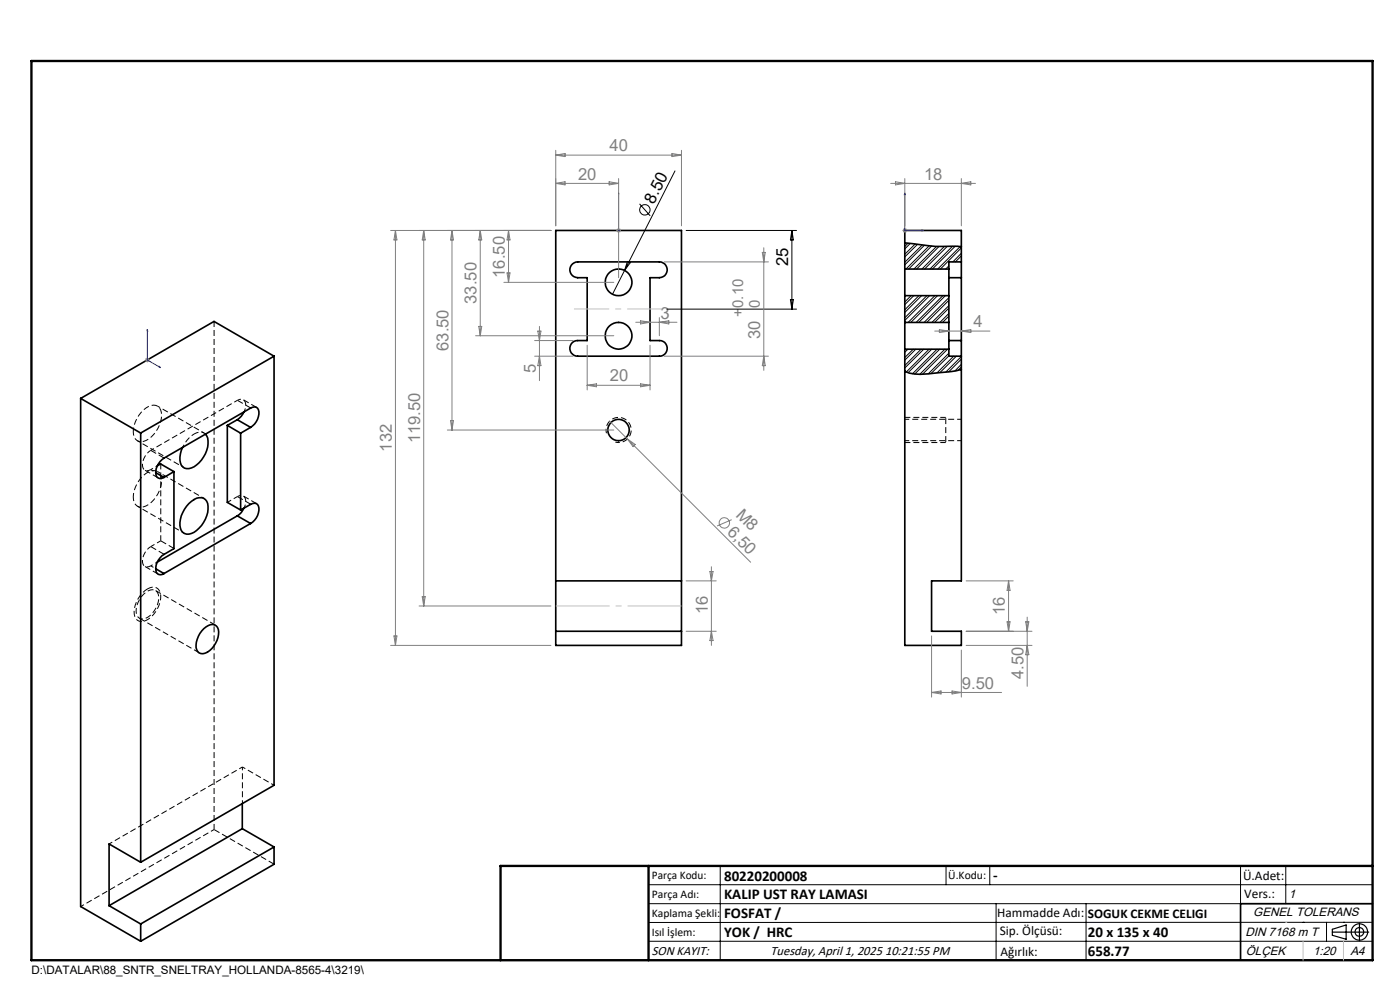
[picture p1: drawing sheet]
<svg xmlns="http://www.w3.org/2000/svg" width="297mm" height="210mm" viewBox="0 0 297 210" stroke-linecap="round" stroke-linejoin="round" font-family="sans-serif">
<g fill="none" stroke="#000" stroke-width=".35">
<path d="M117.9 48.9h26.7v88h-26.7zM121.5 56l.7-.4h.4h17.3a1.68 1.68 0 0 1 1.6 1.6 1.68 1.68 0 0 1-1.6 1.7h-2v13.3h2a1.66 1.66 0 0 1 1.6 1.7 1.66 1.66 0 0 1-1.6 1.7h-17.3a1.66 1.66 0 0 1-1.7-1.7 1.66 1.66 0 0 1 1.7-1.7h2v-13.3h-2a1.68 1.68 0 0 1-1.6-1.1 1.68 1.68 0 0 1 .5-1.8zM191.9 51.5a59.1 59.1 0 0 0 11.2 .7l.8 .1M191.9 57.1v5.6M191.9 57.1h9.4M201.3 57.1v5.6M201.3 58.9h2.6M203.9 55.6v3.3M203.9 55.6v-6.7h-12v8.2M203.9 55.6h-2.6v1.5M203.9 58.9v13.3M58.1 75.6v91l-28.3 16.3"/>
<path d="M58.1 75.6l-28.3 16.3M58.1 75.6l-12.7-7.4-28.3 16.3M191.9 68.4v5.7M191.9 74.1v62.8h12v-3h-6.3v-10.7h6.3v-47.6M191.9 62.7v5.7M191.9 62.7h9.4M191.9 74.1h9.4M191.9 68.4h9.4M201.3 68.4v5.7M201.3 72.2h2.6M201.3 74.1v1.5h2.6M201.3 62.7v5.7"/>
<path d="M203.9 78.3a40.8 40.8 0 0 1-9.9 1l-1.1-.1-1-.4M203.9 72.2v3.4M17.1 84.5l12.7 7.4M17.1 84.5v107.8l12.7 7.4M29.8 91.9v91M33.4 98.8l.7-.4 2.8 1.6M43.6 92.1a3.9 3.9 0 0 1 0 4.2 4.9 4.9 0 0 1-4 3.1 1.92 1.92 0 0 1-1.4-2.4l.5-2.1M48.2 90.2v16.4l2.8 1.6M48.2 90.2l2.8 1.7M50.3 89l-2.1 1.2M50.3 89l2.9 1.7M51 91.9v16.3"/>
<path d="M51.8 87.4a3.7 3.7 0 0 1-1.5 1.6M53.2 90.7a3.3 3.3 0 0 0 1.4-4.1 1.15 1.15 0 0 0-1.4 0l-18.4 10.6a3.4 3.4 0 0 0-1.5 4 1.11 1.11 0 0 0 1.5 .1M53.2 90.7l-2.2 1.2M33 100.3l1.8 1M36.9 100v16.4a6.2 6.2 0 0 0-3.3 2.4 2.71 2.71 0 0 0-.3 2.8 1.11 1.11 0 0 0 1.5 .1M36.9 100l-2.1 1.3M40.1 106.8a2.61 2.61 0 0 1 3.5-.8 3.8 3.8 0 0 1 0 4.1 4.8 4.8 0 0 1-4 3.2 1.98 1.98 0 0 1-1.4-2.5 7 7 0 0 1 1.9-4zM50.3 109.4l-16.9 9.8M50.3 109.4l2.9 1.6M51 108.2l2.2-1.2a1.12 1.12 0 0 1 1.4-.1 1.12 1.12 0 0 1 .3 1.4 3.7 3.7 0 0 1-1.7 2.7M51.8 107.8a3.4 3.4 0 0 1-1.5 1.6M53.2 111l-18.4 10.7"/>
<path d="M33 120.6l1.8 1.1M43.3 133.3a1.82 1.82 0 0 1 2.8-.2 4.6 4.6 0 0 1-3.1 5.6 1.48 1.48 0 0 1-1.4-1.9l.2-1.2a5.1 5.1 0 0 1 1.5-2.3zM117.9 133.9h26.7M117.9 123.2h26.7M51.4 175.8l-28.3 16.3M51.4 170.5v5.3M51.4 175.8l6.7 3.9M58.1 179.7v3.6l-28.3 16.4M58.1 179.7l-28.3 16.3M23.1 192.1l6.7 3.9M29.8 196v3.7M29.8 182.9l-6.7-3.9v13.1"/>
<path d="M291.2 191.7h-28v12"/>
<circle cx="131.2" cy="59.9" r="2.83"/>
<circle cx="131.2" cy="71.2" r="2.83"/>
<circle cx="131.2" cy="91.2" r="2.25"/>
</g>
<path d="M28.3 91.6a6.3 6.3 0 0 1 3.8-5.6 1.75 1.75 0 0 1 2.2 2.1 6.3 6.3 0 0 1-3.8 5.5 1.75 1.75 0 0 1-2.2-2M192 93.5h12M204 88.9h-12M28.3 105.4a6.3 6.3 0 0 1 3.8-5.5 1.75 1.75 0 0 1 2.2 2.1 6.3 6.3 0 0 1-3.8 5.5 1.75 1.75 0 0 1-2.2-2.1M32 115.9l2.1-1.2M48.2 106.6l2.2-1.3" fill="none" stroke="#000" stroke-width=".21" stroke-dasharray="1.3 .6" stroke-dashoffset=".4" stroke-linecap="butt"/>
<g fill="none" stroke="#000" stroke-width=".21">
<path d="M143.2 36.3l-13.3 26.1M133.1 55.4l.6 .3-1.2 1.7zM135.7 43.2l2.2 2.6M145.6 48.9h23.4M168 48.9v16.7M168 48.9l.3 2h-.6zM192.6 51.6l-.7 .7M193.1 51.6l-1.2 1.2M194.1 51.8l-2.2 2.1M194.6 51.8l-2.7 2.7M195.6 52l-3.7 3.6M196.1 52l-4.2 4.2"/>
<path d="M197.1 52.2l-4.9 4.9M197.6 52.2l-4.8 4.9M198.7 52.3l-4.8 4.8M199.2 52.3l-4.7 4.8M200.3 52.3l-4.7 4.8M200.9 52.3l-4.8 4.8M201.3 56.4l-.7 .7M201.3 57l-.1 .1M202.1 52.2l-4.8 4.9M202.6 52.2l-4.8 4.9M203.7 52.3l-4.8 4.8M203.9 55.4l-.1 .2"/>
<path d="M203.9 54.3l-1.2 1.3M203.9 53.7l-1.8 1.9M203.9 52.6l-4.4 4.5M141.5 65.6h27.5M167.7 63.6h.6l-.3 2zM192.1 74.1h-.2M192.2 62.7l-.3 .2M192.6 74.1l-.7 .6M193.3 62.7l-1.4 1.4M193.7 74.1l-1.8 1.7M193.9 62.7l-2 1.9M194.3 74.1l-2.4 2.3"/>
<path d="M194.9 62.7l-3 3M195.4 74.1l-3.5 3.4M195.5 62.7l-3.6 3.6M196 74.1l-4.1 4M196.6 62.7l-4.7 4.7M197.1 74.1l-4.8 4.8M197.2 62.7l-5.3 5.3M197.7 74.1l-5 4.9M198.3 62.7l-5.6 5.7M198.8 74.1l-5.2 5.2M198.9 62.7l-5.7 5.7M199.4 74.1l-5.3 5.2"/>
<path d="M200 62.7l-5.7 5.7M200.4 74.1l-5.3 5.3M200.6 62.7l-5.7 5.7M201 74.1l-5.3 5.3M201.3 63.1l-5.3 5.3M201.3 64.8l-3.6 3.6M201.3 66.5l-1.9 1.9M201.3 68.2l-.2 .2M201.3 63.7l-4.7 4.7M201.3 65.4l-3 3M201.3 67.1l-1.3 1.3M201.3 74.9l-4.4 4.4"/>
<path d="M201.3 75.5l-3.8 3.7M202.3 75.6l-3.5 3.5M202.9 75.6l-3.5 3.4M203.9 75.6l-3.2 3.3M203.9 77.3l-1.3 1.4M203.9 76.2l-2.6 2.7M203.9 77.8l-.7 .8M137.6 187.7h153.6M137.6 191.7h153.6M137.6 199.7h153.6M152.8 183.7v20M200.7 183.7v4"/>
<path d="M210 183.7v4M211.3 191.7v12M230.4 191.7v12M263.2 183.7v20M272.8 183.7v8M276.4 195.6h.1M281.4 195.6v4.1M285 195.6h.1M291.2 195.6l-153.6 .1"/>
<circle cx="136.8" cy="44.5" r="1.11"/>
</g>
<g fill="none" stroke="#000" stroke-width=".21" stroke-dasharray="1.3 .6" stroke-linecap="butt">
<path d="M30.7 99.7l2.9 1.7M32 95.5l2.8 1.7M50.4 84.9l2.8 1.6M54.4 86.4l-2.8-1.6M200.6 88.5v.1M32 115.9l2.8 1.7M34.1 114.7l2.8 1.7M50.4 105.3l2.8 1.7M54.4 106.8l-2.8-1.6M29.6 131.1l12.7 7.4M30.7 120.1l2.9 1.7M45.7 132.6l-12.7-7.4"/>
<path d="M45.4 176l12.7 7.3"/>
</g>
<path d="M32 99.6a1.12 1.12 0 0 1-1.4 .1 1.12 1.12 0 0 1-.4-1.4 4 4 0 0 1 1.8-2.8M43.6 92.1a1.88 1.88 0 0 0-2.4 0M130.5 93.8a2.67 2.67 0 0 0 3.4-2.4 2.67 2.67 0 0 0-2.9-2.8 2.67 2.67 0 0 0-2.3 3.3M32 120a1.12 1.12 0 0 1-1.4 .1 1.12 1.12 0 0 1-.4-1.3 4 4 0 0 1 1.8-2.9" fill="none" stroke="#000" stroke-width=".21" stroke-dasharray="1.3 .6" stroke-dashoffset=".3" stroke-linecap="butt"/>
<path d="M45.4 68.2v107.8M34.1 98.4v16.3M192 93.9h8.6M200.6 88.5h-8.6M31.3 124.9a5.8 5.8 0 0 0-2.7 5.9 1.59 1.59 0 0 0 2.4 .8 5.9 5.9 0 0 0 3-5.8 1.65 1.65 0 0 0-2.7-.9" fill="none" stroke="#000" stroke-width=".21" stroke-dasharray="1.3 .6" stroke-dashoffset=".1" stroke-linecap="butt"/>
<path d="M33.4 98.8l-1.4 .8M32 120l1.4-.8" fill="none" stroke="#000" stroke-width=".21" stroke-dasharray="1.3 .6" stroke-dashoffset=".8" stroke-linecap="butt"/>
<path d="M50.4 84.9a1.12 1.12 0 0 1 1.3 0 1.12 1.12 0 0 1 .4 1.3l-.3 1.2M50.4 84.9l-18.4 10.6M50.4 105.3a1.12 1.12 0 0 1 1.3 0 1.12 1.12 0 0 1 .4 1.3l-.3 1.2M23.1 179l28.3-16.3M17.1 192.3l28.3-16.3" fill="none" stroke="#000" stroke-width=".21" stroke-dasharray="1.3 .6" stroke-dashoffset=".5" stroke-linecap="butt"/>
<path d="M29.2 93.5l9.9 5.7M32 99.6l1 .6M41.2 92.1a6.5 6.5 0 0 0-2.5 2.8M43.3 91.9l-9.9-5.8M29.2 107.4l9.9 5.7M43.3 105.7l-9.9-5.7M28.9 129.6a4.7 4.7 0 0 1 3.4-4.5 1.54 1.54 0 0 1 1.4 2 4.9 4.9 0 0 1-3.3 4.2 1.42 1.42 0 0 1-1.5-1.7M32 120l1 .6M51.4 162.7l6.7 3.9M51.4 170.4v-7.7" fill="none" stroke="#000" stroke-width=".21" stroke-dasharray="1.3 .6" stroke-dashoffset=".6" stroke-linecap="butt"/>
<g fill="none" stroke="#808080" stroke-width=".21">
<path d="M117.9 31.9v16M117.9 32.9h26.7M117.9 32.9l2-.3v.6zM117.9 38.9l2-.3v.6zM117.9 38.9h13.3M129.2 38.6l2 .3-2 .3zM131.2 37.9v21M142.6 32.6l2 .3-2 .3zM144.6 31.9v16M188.9 38.9h18M190 38.6l1.9 .3-1.9 .3zM191.9 37.9v10"/>
<path d="M203.9 37.9v10M203.9 38.9l2.1-.3v.6zM82.9 48.9h34M83.9 48.9l.3 2h-.6zM83.9 48.9v88M89.9 48.9v79.6M89.9 48.9l.3 2h-.6zM95.9 48.9l.3 2h-.6zM95.9 48.9v42.3M101.9 48.9l.3 2h-.6zM101.9 48.9v22.3M106.9 59.9h23.3"/>
<path d="M107.6 57.9h.6l-.3 2zM107.9 48.9l.3 2h-.6zM107.9 48.9v11M130.7 48.9h1M130.9 48.5l.7 .7M131.6 48.5l-.7 .7M140.9 55.6h22.1M161.7 53.5h.6l-.3 2.1zM162 52.6v26M191.5 48.9h.9M191.6 48.5l.7 .7M191.9 48.4v1"/>
<path d="M192.3 48.5l-.7 .7M30.8 76.4h.9M30.9 76l.7 .7M31.3 75.9v1M31.6 76l-.7 .7M100.9 71.2h29.3M101.6 69.2h.6l-.3 2zM113.4 75.6h8.2M113.4 72.2h8.2M114.1 70.2h.7l-.4 2zM114.4 75.6l.4 2h-.7zM114.4 69.2v11.5"/>
<path d="M124.6 73.2v9.5M134.9 68.4h8.7M135.9 68l2 .4-2 .3zM137.9 73.2v9.5M139.9 67.4v3.8M139.9 68.4l2-.4v.7zM140.9 75.6h22.1M162 75.6l.3 2h-.6zM198.3 70.2h11.7M199.3 69.9l2 .3-2 .3zM203.9 70.2l2.1-.3v.6zM94.9 91.2h35.3"/>
<path d="M95.6 89.2h.6l-.3 2zM124.6 81.7h13.3M124.6 81.7l1.9-.3v.6zM129.3 89.4l3.8 3.7M133.1 93.1l26.1 26.2M133.1 93.1l1.7 1.2-.5 .4zM135.9 81.4l2 .3-2 .3zM155.2 110.2l-3.1 1.4M82.9 136.9h34M83.6 134.9h.6l-.3 2zM88.9 128.5h28M89.6 126.6h.6l-.3 1.9z"/>
<path d="M145.6 133.9h6.3M145.6 123.2h6.3M150.6 121.2h.7l-.4 2zM150.9 120.2v16.7M150.9 133.9l.4 2h-.7zM197.6 134.9v13M203.9 137.9v10M205 133.9h13.9M205 123.2h9.9M205 136.9h13.9M213.6 131.9h.7l-.3 2zM214 123.2v10.7"/>
<path d="M214 123.2l.3 2h-.7zM217.6 131.9h.7l-.4 2zM217.9 130.9v14.7M217.9 136.9l.4 2h-.7zM197.6 146.9h14.9M197.6 146.9l2-.3v.6zM202 146.6l1.9 .3-1.9 .3z"/>
<circle cx="153.7" cy="110.9" r="1.1"/>
</g>
<path d="M200.6 88.6v5.3" fill="none" stroke="#000" stroke-width=".21" stroke-dasharray="1.3 .6" stroke-dashoffset="-.1" stroke-linecap="butt"/>
<g fill="none" stroke="#000" stroke-width=".25">
<path d="M282.6 197.7h7.8M282.6 197.1l3-.9v3l-3-.8zM288.4 195.8v3.8M106.2 203.7h185"/>
<circle cx="288.4" cy="197.7" r="1.74"/>
<circle cx="288.4" cy="197.7" r=".93"/>
</g>
<path d="M131.2 48.8v.2zM131.2 40.9v.4v-.4M131.2 48.9h.1M131.2 40.9v8M191.9 40.9l.2 .4h-.3zM191.9 40.9v8h4M195.5 48.8l.4 .1-.4 .1zM31.3 69.8v.4l-.1-.1zM31.3 69.8v6.6l2.8 1.6M33.8 77.7l.3 .3-.3-.1z" fill="none" stroke="#00f" stroke-width=".21"/>
<path d="M117.9 128.5h26.7" fill="none" stroke="#c0c0c0" stroke-width=".21" stroke-dasharray="15.2 1.3 1.3 1.3" stroke-dashoffset="3.8" stroke-linecap="butt"/>
<path d="M121.8 65.5h18.7" fill="none" stroke="#c0c0c0" stroke-width=".21" stroke-dasharray="15.2 1.3 1.3 1.3" stroke-dashoffset="7.8" stroke-linecap="butt"/>
<path d="M6.7 12.9h284.5v190.8h-284.5zM137.6 183.7v20M291.2 183.7h-185v20" fill="none" stroke="#000" stroke-width=".5"/>
<path d="M276.4 199.7v4M285 199.7v4" fill="none" stroke="#c0c0c0" stroke-width=".21"/>
<path d="M272.8 195.6h.1" fill="none" stroke="#c0c0c0" stroke-width=".25"/>
<g fill="#00f">
<path d="M131.2 48.8v.2zM131.2 40.9v.4z"/>
<path d="M33.8 77.7l.3 .3-.3-.1zM31.3 69.8v.4l-.1-.1z"/>
<path d="M195.5 48.8l.4 .1-.4 .1zM191.9 40.9l.2 .4h-.3z"/>
</g>
<g font-size="3.5" fill="#808080">
<text x="129.3" y="32.1">40</text>
<text x="122.6" y="38.1">20</text>
<text x="196" y="38.1">18</text>
<text x="107.1" y="58.9" transform="rotate(-90 107.1 58.9)">16.50</text>
<text x="101.1" y="64.4" transform="rotate(-90 101.1 64.4)">33.50</text>
<text x="140.1" y="67.6">3</text>
<text x="161.2" y="71.9" transform="rotate(-90 161.2 71.9)">30</text>
<text x="206.5" y="69.4">4</text>
<text x="95.1" y="74.4" transform="rotate(-90 95.1 74.4)">63.50</text>
<text x="113.7" y="79.2" transform="rotate(-90 113.7 79.2)">5</text>
<text x="129.4" y="80.9">20</text>
<text x="83.1" y="95.8" transform="rotate(-90 83.1 95.8)">132</text>
<text x="89.1" y="94.1" transform="rotate(-90 89.1 94.1)">119.50</text>
<text x="154.1" y="113" transform="rotate(45 154.1 113)">6,50</text>
<text x="156" y="109.4" transform="rotate(45 156 109.4)">M8</text>
<text x="150.2" y="130.3" transform="rotate(-90 150.2 130.3)">16</text>
<text x="213.2" y="130.5" transform="rotate(-90 213.2 130.5)">16</text>
<text x="217.2" y="144" transform="rotate(-90 217.2 144)">4.50</text>
<text x="204.1" y="146.1">9.50</text>
</g>
<g font-size="3.5">
<text x="138.7" y="43.4" transform="rotate(-63 138.7 43.4)">8.50</text>
<text x="167.2" y="56.5" transform="rotate(-90 167.2 56.5)">25</text>
</g>
<g font-size="3.2" fill="#808080">
<text x="157.7" y="65.3" transform="rotate(-90 157.7 65.3)">0.10</text>
<text x="161.2" y="65.3" transform="rotate(-90 161.2 65.3)">0</text>
<text x="157.7" y="67.2" transform="rotate(-90 157.7 67.2)">+</text>
</g>
<g font-size="3.2">
<text x="153.6" y="190.8">KALIP UST RAY LAMASI</text>
<text x="153.6" y="186.8">80220200008</text>
<text x="210.7" y="186.6">-</text>
<text x="153.6" y="194.8">FOSFAT /</text>
<text x="153.6" y="198.8">YOK / HRC</text>
<text x="230.8" y="198.7">20 x 135 x 40</text>
<text x="230.8" y="202.8">658.77</text>
</g>
<g font-size="2.8">
<text x="263.7" y="186.7">Ü.Adet:</text>
<text x="263.9" y="190.5">Vers.:</text>
<text x="211.5" y="194.5">Hammadde Adı:</text>
<text x="230.8" y="194.7">SOGUK CEKME CELIGI</text>
<text x="138.3" y="202.6">SON KAYIT:</text>
<text x="163.5" y="202.6">Tuesday, April 1, 2025 10:21:55 PM</text>
<text x="212.1" y="198.4">Sip. Ölçüsü:</text>
<text x="212.2" y="202.7">Ağırlık:</text>
</g>
<g font-size="2.6">
<text x="273.4" y="190.4">1</text>
<text x="265.9" y="194.4">GENEL TOLERANS</text>
<text x="264.2" y="198.5">DIN 7168 m T</text>
<text x="264.3" y="202.6">ÖLÇEK</text>
<text x="278.5" y="202.6">1:20</text>
<text x="286.5" y="202.6">A4</text>
</g>
<g font-size="2.5">
<text x="138.3" y="186.4">Parça Kodu:</text>
<text x="138.3" y="190.5">Parça Adı:</text>
<text x="201.2" y="186.5">Ü.Kodu:</text>
<text x="138.3" y="194.5">Kaplama Şekli:</text>
<text x="138.3" y="198.6">Isıl İşlem:</text>
<text x="6.7" y="206.7">D:\DATALAR\88_SNTR_SNELTRAY_HOLLANDA-8565-4\3219\</text>
</g>
</svg>
